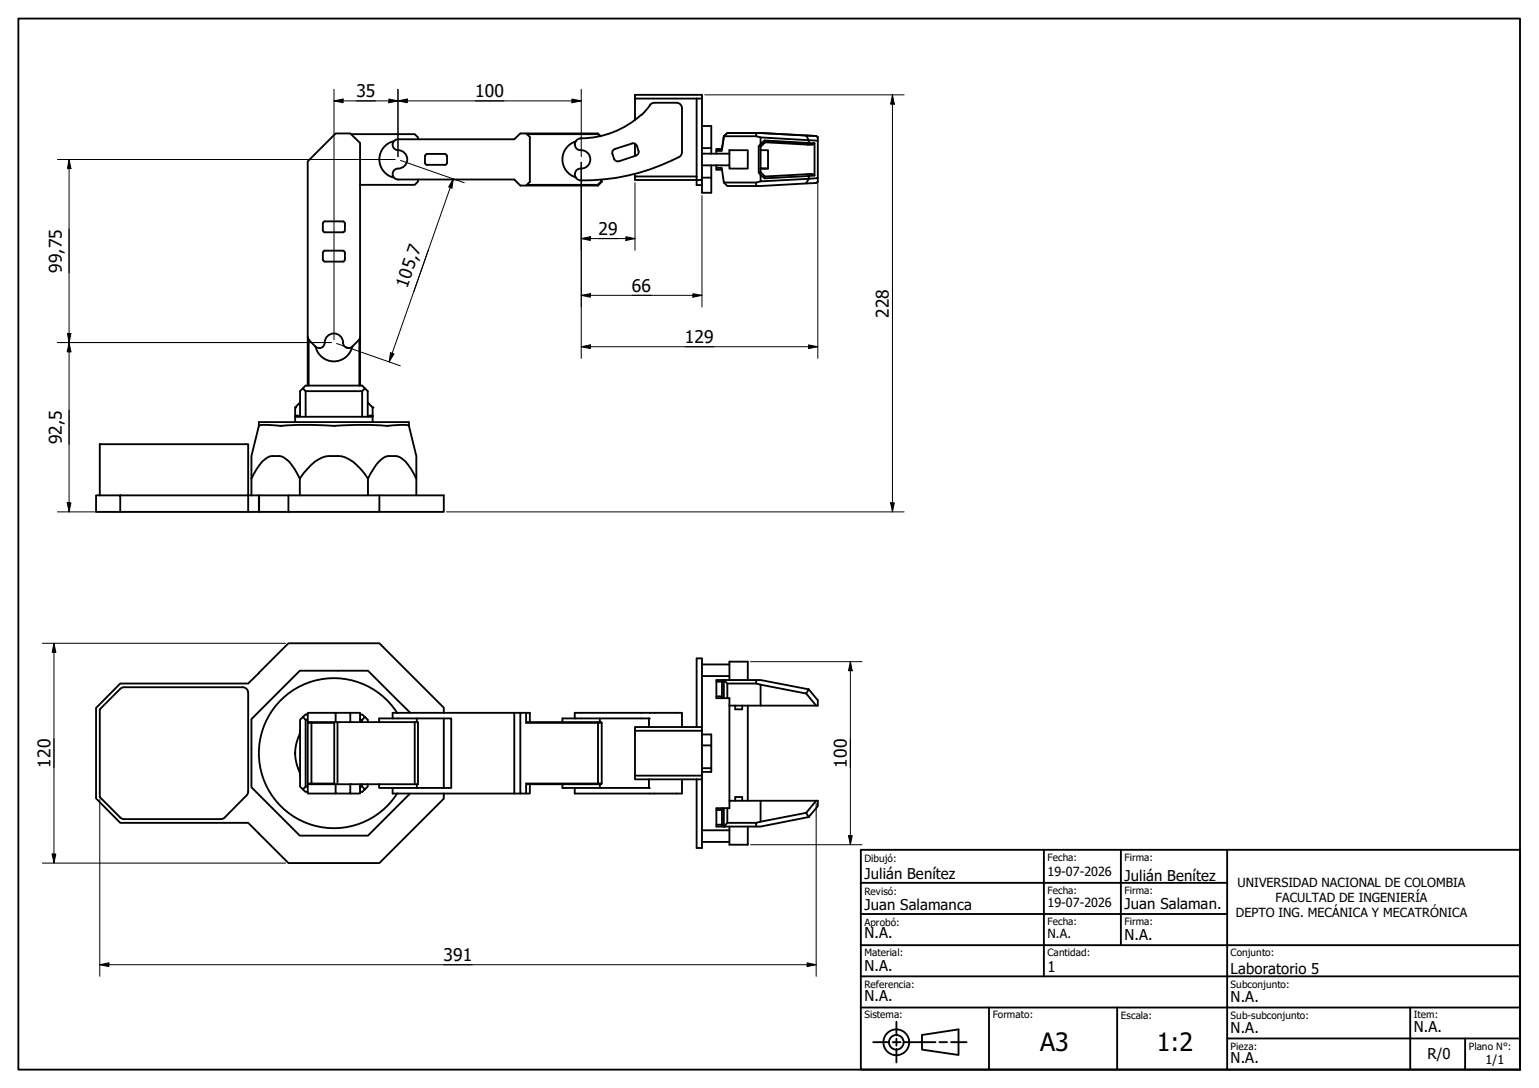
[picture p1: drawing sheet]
<svg xmlns="http://www.w3.org/2000/svg" width="420mm" height="297mm" viewBox="0 0 420 297" stroke-linecap="round" stroke-linejoin="round" font-family="sans-serif">
<!-- layer: Visible (ISO) -->
<g fill="none" stroke="#000" stroke-width=".51">
<path d="M95.9 36.6h17.3l.9 .9v.5M107.6 38.5a5.1 5.1 0 0 0-4 5 5.1 5.1 0 0 0 4 5M143.6 36.4l1.1 1v12.2l-1.1 1.1M143.9 36.6h19.3l.6 .6M157 39.6a1.49 1.49 0 0 0 1.5 1.4M157.2 38.6a5.1 5.1 0 0 0-3.7 4.9 5.1 5.1 0 0 0 3.7 4.9M163.2 36.6l.1-.2 .7 .8M163.3 36.4h-21.3l-1.6 1.6h-31.7a1.49 1.49 0 0 0-1.5 1.5 1.49 1.49 0 0 0 1.5 1.5 2.56 2.56 0 0 1 2.5 2.8 2.56 2.56 0 0 1-3 2.3 1.49 1.49 0 0 0-1 1.6 1.49 1.49 0 0 0 1.4 1.3h31.8l1.6 1.7h21.3M172.6 39.2a.98 .98 0 0 1 1.2 .6M172.6 39.2l-4.8 1.5M173.4 32.8v-6.9h18.2v26.7h2.6v-4.1M173.4 39.2v3.3"/>
<path d="M173.4 26.9h18.2M173.9 39.7l.4 1.5M175 31.4a24.9 24.9 0 0 1-16.7 6.4l-1.1 .8-.3 1M186.2 29.5v12M186.2 29.5a1.49 1.49 0 0 0-1.5-1.4h-6.4l-.6 .3-2.6 3M190.2 26.9v23.6h1.4M191.6 34.4h2.6v6M206.4 37.2h-8.8l-.6 4h-1.4M206.4 36.3h-7.8l-1 .9M207.1 39.9v7.2l.5-.1M207.6 37.5v1.9M208.7 38.3l-1.6 1.6 .5 .2 1.3-1.3"/>
<path d="M220.1 37l-13.7-.7v.9l1.2 .3 13.2 .8-.7-1.3 2.7 .1 .5 .4M220.8 39l1.6 .1-.7 .4h-1.2zM222.4 39.1v8.8l-1.6 .2v.7l2.5-.2v-10.2l-2.5-.1v.7l-12.1-.7 .2 .5 11.6 .7M223.3 37.5l-.5-.4-15.2-.8h-9l-1 1-.5 3.4M223.3 37.5v.9M114.1 49v.6l-.9 .9h-14.9M116 42.5v2.1M116.1 44.5l.5 .5M116.5 42h5M116.5 45h5M116.6 42.1l-.5 .5M121.5 42.1l.5 .5"/>
<path d="M122 44.5l-.5 .5M122 42.5v2.1M143.9 50.5h19.3l.1 .2M158.5 41a2.51 2.51 0 0 1 2.7 2.5 2.51 2.51 0 0 1-2.7 2.5M158.5 46a1.49 1.49 0 0 0-1.5 1.5M164.1 49.1v.5l-.9 .9M164.1 49.6h.2M164.3 49.1v.5M164.3 49.6l-1 1.1M167.2 42l.4 1.4M167.8 40.7a.98 .98 0 0 0-.6 1.3M173.4 47.5v.7"/>
<path d="M173.7 42.5l-4.8 1.5a.98 .98 0 0 1-1.2-.6M174.3 41.2a.98 .98 0 0 1-.6 1.2M185.3 42.9a53.5 53.5 0 0 1-27.3 6.2l-.8-.6-.3-1M186.2 41.5a1.49 1.49 0 0 1-.9 1.4M190.2 48.2h-16.8v.9h18.2M191.6 48.5h2.6M191.6 40.4h2.6M191.6 42h7.5M191.6 45.1h7.5M194.2 40.4v1.6M194.2 45.1v3.4M195.6 40.7h1.5"/>
<path d="M195.6 45.8h1.4l.6 4h8.8M195.6 41.2v.8M195.6 45.1v1.2h1.5M197.1 40.7h-1.5v.5M197.6 49.8l1 1h7.8M199.1 41h5.1v5h-5.1zM207.6 47l1.3 1.2-.2 .5-1.6-1.6M207.6 47.7v1.8l13.2-.7-.7 1.3-13.7 .7v-1l1.2-.3M207.6 41h2.1v5h-2.1h2.1M207.6 40.1v6.9M220.5 47.5l-11.6 .7M222.4 47.9l-.7-.4h-1.2l.3 .6-12.1 .6"/>
<path d="M223.3 48.6v1l-.5 .4-2.7 .1M88.1 60.9v2M88.1 68.9v2M88.2 68.9l.5-.5h5l.4 .5M88.2 70.9l.4 .5h5l.5-.5M88.2 62.9l.4 .5h5l.5-.5M94.1 60.9l-.4-.5h-5l-.5 .5M94.2 60.9v2M94.2 68.9v2M84.1 92l.3 .9M84.3 92.7v12.6M84.4 92.9l1.7 1.7"/>
<path d="M86.2 94.7a5.1 5.1 0 0 0 5 4 5.1 5.1 0 0 0 4.9-4M98.1 92.7v12.6M98.3 92l-.2 .6-1.9 2a1.6 1.6 0 0 1-1.9 .2 1.6 1.6 0 0 1-.7-1.8 2.54 2.54 0 0 0-2.9-1.9 2.54 2.54 0 0 0-2.1 2.8 1.49 1.49 0 0 1-2.5 .7M70.7 116.3a13 13 0 0 1 5.8 0 110.7 110.7 0 0 1 15 0 102.2 102.2 0 0 1 14.4 0 12.8 12.8 0 0 1 5.7 0M70.7 116.3l-2.1 8.2v6.2M70.7 116.3v-1.1h40.9v1.1M80.6 113.8h21.1M80.6 113.5h.9M81.9 109.9l-1.3 1.3v4M82.7 106l.7-.7h15.5l.7 .7-.7 .8h-15.5zM82.7 106l-.8 .8v7M83.4 106.8v7"/>
<path d="M84 105.3v-61.2l7.6-7.7h4l2.7 2.6v66.3M98.9 106.8v7M99.6 106l.8 .8v7M100.4 109.9l1.3 1.3v4M100.8 113.5h.9M111.6 116.3l2.1 8.2v10.7M27.2 135.2v-13.9h40.6v18.4h-35M32.8 135.2v4.5h-6.6v-4.5h95v4.5h-17.6M68.6 130.7l.8-1.5a8.6 8.6 0 0 1 4.3-4.6 5 5 0 0 1 5.9 2.3l2.3 3.8M68.6 130.7v4.5M78.7 135.2v4.5h-8v-4.5v4.5h-2.9M81.9 130.7a13.6 13.6 0 0 1 7.1-6.1 9 9 0 0 1 9.4 3.4l2.1 2.7"/>
<path d="M81.9 130.7v4.5M100.5 130.7l.7-1.5a9.2 9.2 0 0 1 4.3-4.6 5 5 0 0 1 5.9 2.3l2.3 3.8M100.5 130.7v4.5M103.6 135.2v4.5h-24.9M32.8 188.1l-5.5 5.6-.1 23.8M33.9 187.6l-1.1 .5M33.9 187.6h32.4a1.49 1.49 0 0 1 1.5 1.5M67.8 189.1v27M70.7 183.6v.1M70.7 183.7l-2.9 2.9h-35l-6.6 6.7v24.7l6.6 6.6h35l10.9 11h24.9l17.6-17.6v-1.4M70.7 183.6l8-8h24.9l17.6 17.6v1.4M81.9 199.2v.7l-1.1 3.4-.2 2.1"/>
<path d="M82.7 195.8l-.8 .7v18.2l.8 .8M83.4 196.5v18.2M83.4 196.5h.6M84 197.3v16.6l.3 .2M84 195.1h-.6l-.7 .7 .7 .7M84 194.6h7.6v2.6h-7.6zM84.3 197.2l-.3 .1h1l.1-.1M91.2 197.3h-6.2v16.6h6.2M91.2 197.2v16.9M91.6 194.6h4v2.6h-4M92.1 197.2v16.9M95.6 197.2h17.6v16.9"/>
<path d="M95.6 194.6h2.7v2.6M98.3 195.1h.6l.7 .7-.7 .7M98.3 196.5h.6M98.9 196.5v.7M99.6 195.8l.8 .7v.7M103.5 197.2v-1.1h19.7v19h-19.7v-1M107.2 196.1v-1.5h33.2v22M108.4 194.7a20.5 20.5 0 0 0-30.6-4.6 20.5 20.5 0 0 0 0 31 20.5 20.5 0 0 0 30.6-4.5M112 194.6l-11.5-11.5h-18.6l-13.3 13.2v18.6l13.3 13.2h18.6l11.5-11.5M113.2 197.2h.9v16.9h-30.1v2.5h7.6M113.8 196.1v1.1M121.2 196.1v19"/>
<path d="M140.4 194.6h1.6M142 194.6h1.6v2.7h19.7v16.6h-19.7v2.7h-1.6zM143.6 194.6h1.1v2.6M156.9 196.1v-1.5h29.3v3.9M163.2 197.2l.1 .1h1l-.2-.1h-20.2l-.3 .1M163.8 196.1v1.1M164.3 197.3v16.6M173.4 199.5h18.2M177.2 196.1v2.4M177.4 196.1h-23.9v1.1M190.2 198.5h1.4M191.6 181.4h7.5"/>
<path d="M191.6 184.6h7.5M195.6 190.1h1.5l-.1 .5M197 185.7l.1 .4h-1.5M197.1 186.1v4M197.6 190.6v-4.9l1 .9v4M198.6 186.6h7.8M199.1 185.7v-5.1h5.1v5.1M200.7 192.6v1.1h1.9v-1.1M204.2 192.6v26M206.4 185.7h-10.8v4.9h3.5v28M207.6 186.9v5.7M220.1 189.3l2.7 3.3"/>
<path d="M220.8 188.2l-.7 1.1-13.7-2.7v-.9h1.2l13.2 2.5 2.5 3v1.4h-24.2M27.2 217.5l5.6 5.7 1.1 .4M67.8 216.1l-.5 1.1-6 6-.7 .4h-26.7M80.6 205.9l.2 2 1.1 3.4v.7M80.6 205.4v.5M80.6 205.4v.4M83.4 214.7l-.7 .8 .7 .7h.6M83.4 214.7h.6M84 213.9h1l.1 .2M91.6 214.1v2.5h4v-2.5M98.3 214.1v2.5h-2.7M98.3 214.7h.6"/>
<path d="M98.9 214.7l.7 .8-.7 .7h-.6M98.9 214.1v.6M100.4 214.1v.6l-.8 .8M107.2 215.1v1.5h34.8M113.8 214.1v1M143.6 213.9l.3 .2h20.2l.2-.2h-1l-.1 .2M144.7 214.1v2.5h-1.1M153.5 214.1v1h23.9M163.8 214.1v1M173.4 211.8h18.2M177.2 212.8v2.3M186.2 212.8v3.8h-29.3v-1.5"/>
<path d="M190.2 212.8h-16.8v-14.3h16.8v-18.7h1.4v33M190.2 212.8v18.7h1.4v-18.7M190.2 212.8h1.4M191.6 209.7h2.6v1h-2.6M191.6 203.5h2.6v6.2M191.6 200.5h2.6v3M200.7 218.6v-1h1.9v1M207.6 218.6v5.7M222.8 218.6l-2.7 3.3 .7 1.2M191.6 226.7h7.5M191.6 229.9h7.5M195.6 221.2v4.5h10.8"/>
<path d="M195.6 225.2h1.5l-.1 .5M197 220.6l.1 .6h-1.5v-.6h3.5v-2h24.2v1.5l-2.5 3M197.1 221.2v4M197.6 220.6v5.1l1-1.1v-4M198.6 224.6h7.8M199.1 225.7v4.9h5.1v-4.9M220.1 221.9l-13.7 2.7v1.1h1.2l13.2-2.6"/>
</g>
<g fill="#000">
<circle cx="80.6" cy="111.2" r=".25"/>
<circle cx="101.7" cy="111.2" r=".25"/>
<circle cx="197.6" cy="225.7" r=".25"/>
</g>
<!-- layer: Borde (ISO) -->
<path d="M5 5.1h410v286.9h-410z" fill="none" stroke="#000" stroke-width=".51"/>
<g fill="none" stroke="#000" stroke-width=".51">
<path d="M235 232h180v60h-180zM285 232v34.6M306 232v26M335 232v60M235 249.5h100M235 241h100M235 258h180M235 275.1h180M235 266.6h180M244.7 278.9v3.8M270 275.1v16.9M305 275.1v16.9"/>
<path d="M385 275.1v16.9M238.4 284.5h4.2M243.7 284.5h2.2M244.7 283.6v1.9M244.7 286.4v3.7M246.9 284.5h8.5M251.7 282.6l10-1.6v7l-10-1.4zM256.5 284.5h2.1M259.7 284.5h4.2M335 283.5h80M400 283.5v8.5"/>
<circle cx="244.7" cy="284.6" r="3.5"/>
<circle cx="244.7" cy="284.6" r="2"/>
</g>
<!-- layer: Cota (ISO) -->
<g fill="none" stroke="#000" stroke-width=".27">
<path d="M91.2 27.5l2.5-.5v1.1zM91.2 27.5h67.5M91.2 24.4v68.4M106.2 27l2.4 .5-2.4 .6zM108.6 27.5l2.6-.5v1.1zM108.6 24.4v18.4M156.1 27l2.6 .5-2.6 .6zM158.7 24.4v18.4M192.4 25.9h54.4M243.6 25.9l.6 2.5h-1.1zM243.6 25.9v113.8M15.7 43.5h92.2"/>
<path d="M18.9 43.5l.5 2.5h-1zM18.9 43.5v96.2M109.3 43.8l17.4 6.1M123.8 48.8l-.4 2.6-.9-.4zM123.8 48.8l-17.6 50M158.7 44.3v53.5M173.4 49.9v18.4M191.6 53.4v30.4M223.3 49.4v48.4M117 68.2l-4 11.3M158.7 65.1l2.5-.5v1zM158.7 65.1h14.7"/>
<path d="M170.9 64.6l2.5 .5-2.5 .5zM15.7 93.5h74.7M18.4 91h1l-.5 2.5zM18.9 93.5l.5 2.6h-1zM91.9 93.8l17.4 6.1M106.6 96.3l1 .3-1.4 2.2zM158.7 80.6l2.5-.4v.9zM158.7 94.7l2.5-.5v1zM158.7 80.6h32.9M158.7 94.7h64.6M189.2 80.2l2.4 .4-2.4 .5zM220.7 94.2l2.6 .5-2.6 .5z"/>
<path d="M15.7 139.7h87.1M18.4 137.3h1l-.5 2.4zM121.9 139.7h124.9M243.1 137.3h1.1l-.6 2.4zM11.6 175.6h66.4M14.7 175.6l.5 2.5h-1zM14.7 175.6v60M204.9 180.6h30.4M232.2 180.6l.5 2.5h-1.1zM232.2 180.6v50M27.2 218.2v48.4M222.8 219.4v47.2"/>
<path d="M11.6 235.6h66.4M14.2 233.2h1l-.5 2.4zM204.9 230.6h30.4M231.6 228.1h1.1l-.5 2.5zM27.2 263.4l2.5-.5v1zM27.2 263.4h195.6M220.3 262.9l2.5 .5-2.5 .5z"/>
</g>
<g fill="#000">
<path d="M91.2 27.5l2.5-.5v1.1z" fill-rule="evenodd"/>
<path d="M106.2 27l2.4 .5-2.4 .6z" fill-rule="evenodd"/>
<path d="M108.6 27.5l2.6-.5v1.1z" fill-rule="evenodd"/>
<path d="M156.1 27l2.6 .5-2.6 .6z" fill-rule="evenodd"/>
<path d="M243.6 25.9l.6 2.5h-1.1z" fill-rule="evenodd"/>
<path d="M18.9 43.5l.5 2.5h-1z" fill-rule="evenodd"/>
<path d="M123.8 48.8l-.4 2.6-.9-.4z" fill-rule="evenodd"/>
<path d="M158.7 65.1l2.5-.5v1z" fill-rule="evenodd"/>
<path d="M170.9 64.6l2.5 .5-2.5 .5z" fill-rule="evenodd"/>
<path d="M18.4 91h1l-.5 2.5z" fill-rule="evenodd"/>
<path d="M18.9 93.5l.5 2.6h-1z" fill-rule="evenodd"/>
<path d="M106.6 96.3l1 .3-1.4 2.2z" fill-rule="evenodd"/>
<path d="M158.7 80.6l2.5-.4v.9z" fill-rule="evenodd"/>
<path d="M158.7 94.7l2.5-.5v1z" fill-rule="evenodd"/>
<path d="M189.2 80.2l2.4 .4-2.4 .5z" fill-rule="evenodd"/>
<path d="M220.7 94.2l2.6 .5-2.6 .5z" fill-rule="evenodd"/>
<path d="M18.4 137.3h1l-.5 2.4z" fill-rule="evenodd"/>
<path d="M243.1 137.3h1.1l-.6 2.4z" fill-rule="evenodd"/>
<path d="M14.7 175.6l.5 2.5h-1z" fill-rule="evenodd"/>
<path d="M232.2 180.6l.5 2.5h-1.1z" fill-rule="evenodd"/>
<path d="M14.2 233.2h1l-.5 2.4z" fill-rule="evenodd"/>
<path d="M231.6 228.1h1.1l-.5 2.5z" fill-rule="evenodd"/>
<path d="M27.2 263.4l2.5-.5v1z" fill-rule="evenodd"/>
<path d="M220.3 262.9l2.5 .5-2.5 .5z" fill-rule="evenodd"/>
</g>
<g font-size="6.9">
<text x="284" y="286.8">A3</text>
<text x="315.8" y="286.8">1:2</text>
</g>
<g font-size="4.8">
<text x="97.3" y="26.5">35</text>
<text x="129.7" y="26.5">100</text>
<text x="163.4" y="64.2">29</text>
<text x="16.9" y="74.5" transform="rotate(-90 16.9 74.5)">99,75</text>
<text x="111.2" y="78.8" transform="rotate(-71 111.2 78.8)">105,7</text>
<text x="172.5" y="79.7">66</text>
<text x="242.7" y="86.8" transform="rotate(-90 242.7 86.8)">228</text>
<text x="187" y="93.6">129</text>
<text x="16.9" y="121.3" transform="rotate(-90 16.9 121.3)">92,5</text>
<text x="13.8" y="209.6" transform="rotate(-90 13.8 209.6)">120</text>
<text x="231.2" y="209.6" transform="rotate(-90 231.2 209.6)">100</text>
<text x="121.1" y="262.4">391</text>
</g>
<g font-size="4.1">
<text x="236" y="239.9">Julián Benítez</text>
<text x="307" y="240.4">Julián Benítez</text>
<text x="236" y="248.4">Juan Salamanca</text>
<text x="307" y="248.1">Juan Salaman.</text>
<text x="236" y="256.2">N.A.</text>
<text x="307" y="256.7">N.A.</text>
<text x="236" y="265">N.A.</text>
<text x="286" y="265.5">1</text>
<text x="336" y="265.9">Laboratorio 5</text>
<text x="236" y="273.4">N.A.</text>
<text x="336" y="273.5">N.A.</text>
<text x="336" y="281.9">N.A.</text>
<text x="386" y="281.7">N.A.</text>
<text x="336" y="290.3">N.A.</text>
<text x="389.7" y="289">R/0</text>
</g>
<g font-size="3.4">
<text x="286" y="239.2">19-07-2026</text>
<text x="337.9" y="242.1">UNIVERSIDAD NACIONAL DE COLOMBIA</text>
<text x="286" y="247.5">19-07-2026</text>
<text x="337.4" y="250.4">DEPTO ING. MECÁNICA Y MECATRÓNICA</text>
<text x="348.2" y="246.2">FACULTAD DE INGENIERÍA</text>
<text x="286" y="256.1">N.A.</text>
<text x="405.6" y="290.4">1/1</text>
</g>
<g font-size="2.7">
<text x="236" y="235.3">Dibujó:</text>
<text x="286" y="235.1">Fecha:</text>
<text x="307" y="235.1">Firma:</text>
<text x="236" y="244.3">Revisó:</text>
<text x="286" y="244.1">Fecha:</text>
<text x="307" y="244.1">Firma:</text>
<text x="236" y="252.8">Aprobó:</text>
<text x="286" y="252.7">Fecha:</text>
<text x="307" y="252.5">Firma:</text>
<text x="236" y="261.1">Material:</text>
<text x="286" y="261.1">Cantidad:</text>
<text x="336" y="261.1">Conjunto:</text>
<text x="236" y="269.7">Referencia:</text>
<text x="336" y="269.6">Subconjunto:</text>
<text x="236" y="278.1">Sistema:</text>
<text x="271" y="278.1">Formato:</text>
<text x="306" y="278.1">Escala:</text>
<text x="336" y="278.1">Sub-subconjunto:</text>
<text x="386" y="278.1">Item:</text>
<text x="336" y="286.6">Pieza:</text>
<text x="401" y="286.6">Plano N°:</text>
</g>
</svg>
